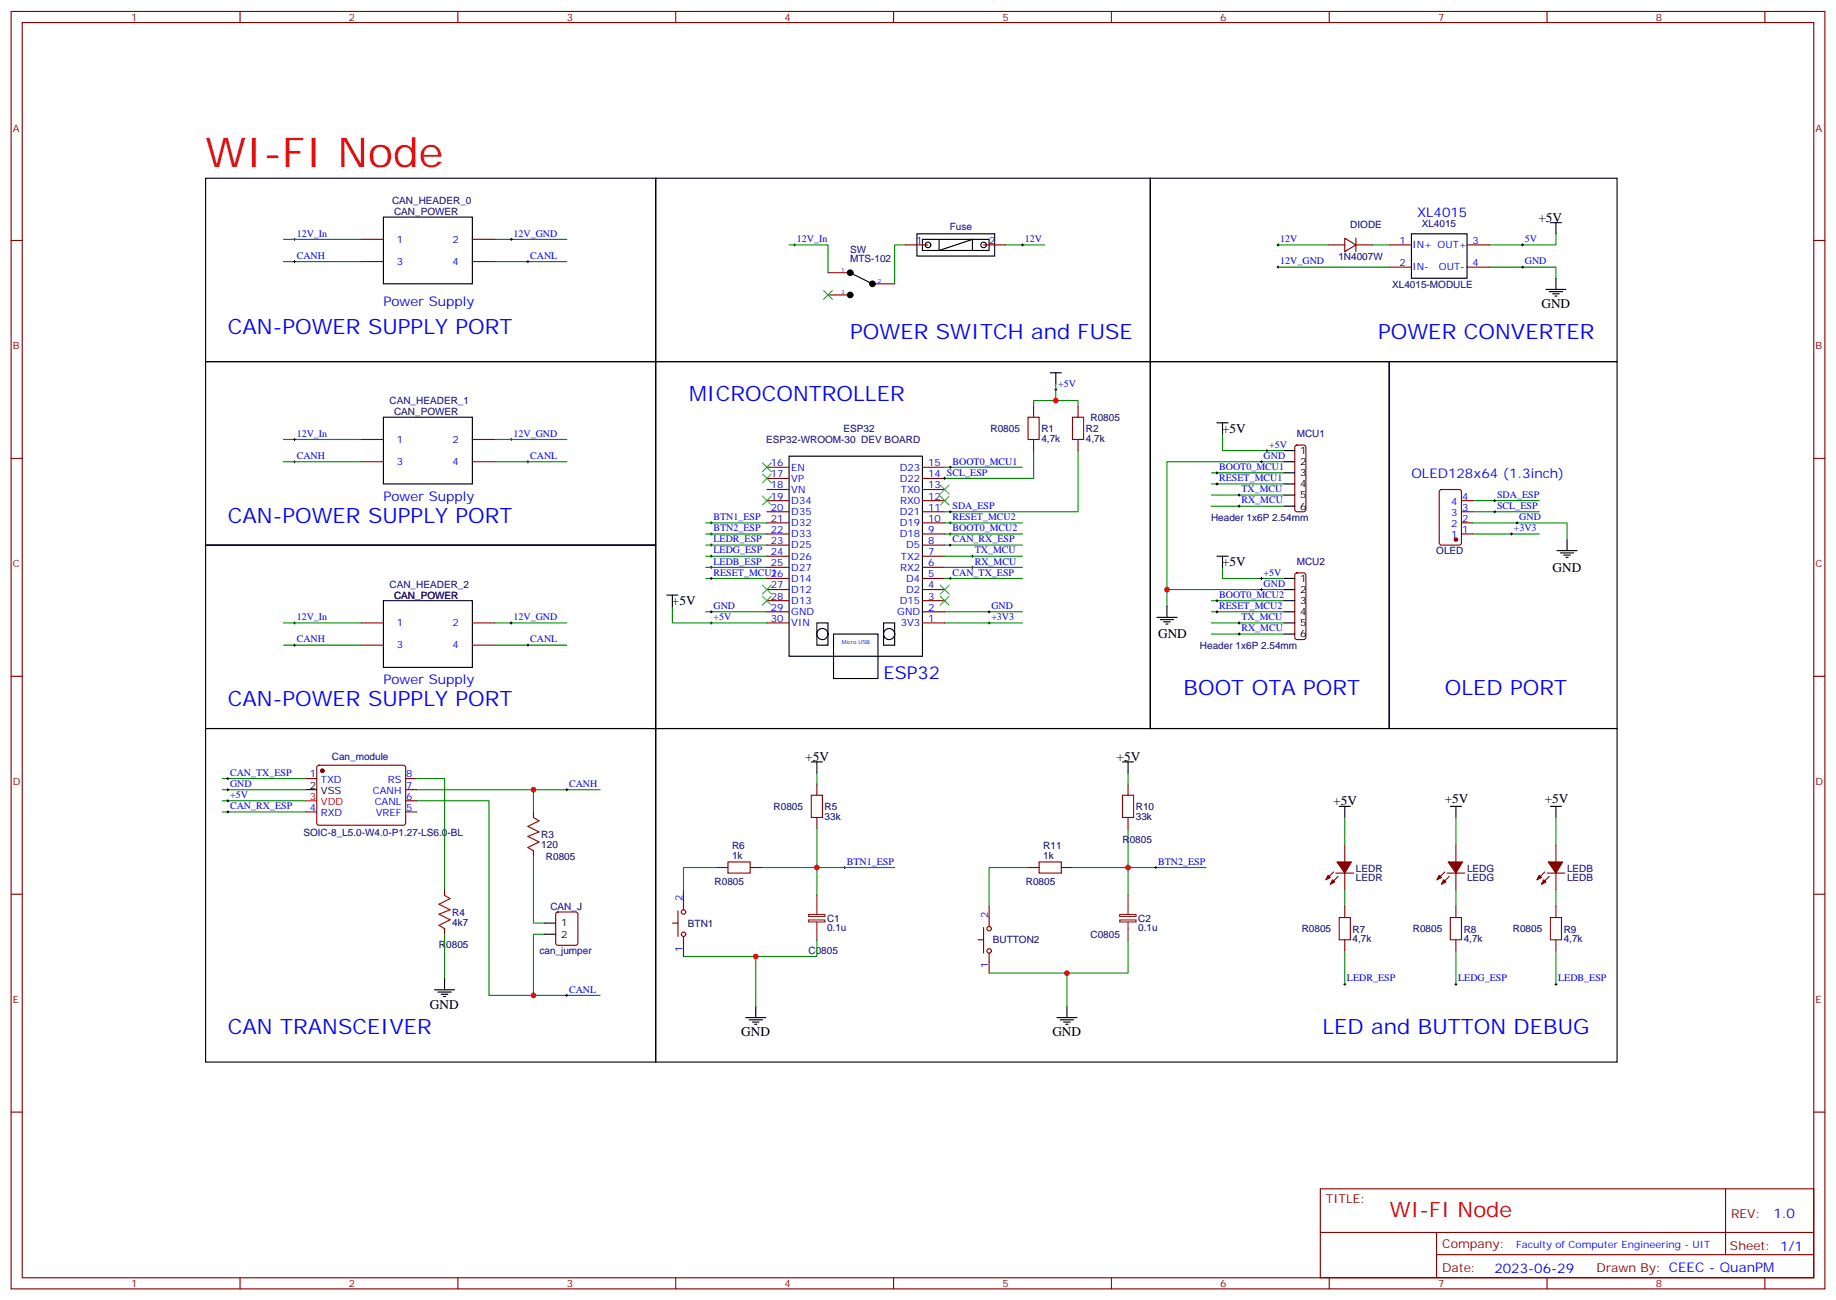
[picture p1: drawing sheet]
<svg xmlns="http://www.w3.org/2000/svg" width="583mm" height="413mm" viewBox="0 0 583 413" stroke-linecap="round" stroke-linejoin="round" font-family="sans-serif">
<g fill="none" stroke="#870000" stroke-width=".35">
<path d="M3.5 3.6h575.8v405.4h-575.8zM7.1 7.2h568.6v398.2h-568.6zM76.2 3.6v3.6M145.3 3.6v3.6M214.5 3.6v3.6M283.6 3.6v3.6M352.8 3.6v3.6M421.9 3.6v3.6M491.1 3.6v3.6M560.2 3.6v3.6M3.5 76.3h3.6M114.7 76h7"/>
<path d="M149.9 76h7.1M287.5 77.7h7.1M312.2 77.7h7.1M421.6 77.7h5.3M426.9 75.6l3.5 2.1-3.5 2.1zM430.4 77.7h5.3M430.4 75.6v4.2M441 77.7h7M465.7 77.7h7M575.7 76.3h3.6M114.7 83h7M149.9 83h7.1"/>
<path d="M262.8 86.5h7.1M262.8 93.6h7.1M276.9 90.1h7.1M441 84.8h7M465.7 84.8h7M114.7 139.5h7M149.9 139.5h7.1M328.1 128.9v3.5M328.1 139.5v3.5M342.2 128.9v3.5M342.2 139.5v3.5M3.5 145.5h3.6"/>
<path d="M114.7 146.5h7M149.9 146.5h7.1M243.4 158.9h7.1M243.4 155.3h7.1M243.4 151.8h7.1M243.4 148.3h7.1M292.8 158.9h7.1M292.8 155.3h7.1M292.8 151.8h7.1M292.8 148.3h7.1M411.2 141.4l.5-.2h2.1l.5 .2 .2 .5v19.8l-.2 .5-.5 .2-2.4-.1-.4-.6v-19.8zM457.1 155.5l.5-.2h5.6l.6 .5 .1 16.5-.5 .6-5.8 .1-.7-.5-.1-16.5z"/>
<path d="M463.9 158.9h3.5M575.7 145.5h3.6M243.4 176.5h7.1M243.4 173h7.1M243.4 169.4h7.1M243.4 165.9h7.1M243.4 162.4h7.1M292.8 176.5h7.1M292.8 173h7.1M292.8 169.4h7.1M292.8 165.9h7.1M292.8 162.4h7.1"/>
<path d="M463.9 169.4h3.5M463.9 165.9h3.5M463.9 162.4h3.5M114.7 197.7h7M149.9 197.7h7.1M243.4 197.7h7.1M243.4 194.1h7.1M243.4 190.6h7.1M243.4 187.1h7.1M243.4 183.6h7.1M243.4 180h7.1M292.8 197.7h7.1"/>
<path d="M292.8 194.1h7.1M292.8 190.6h7.1M292.8 187.1h7.1M292.8 183.6h7.1M292.8 180h7.1M411.2 182l.5-.2h2.1l.5 .2 .2 .5v19.7l-.2 .5-.5 .3-2.4-.1-.4-.7v-19.7zM3.5 214.6h3.6M114.7 204.7h7M149.9 204.7h7.1M575.7 214.6h3.6M97 247.1h3.5M97 257.6h3.5"/>
<path d="M100.8 243l.4-.2 27.1 .1 .5 .6-.1 17.9-.6 .5-27.1-.1-.5-.6v-17.7zM128.8 247.1h3.5M128.8 257.6h3.5M128.8 254.1h3.5M128.8 250.6h3.5M169.3 257.6v1.8M259.3 248.8v3.5M259.3 259.4v3.5M358.1 248.8v3.5M358.1 259.4v3.5M169.3 270v1.7M227.5 275.3h3.6"/>
<path d="M238.1 275.3h3.6M326.3 275.3h3.5M336.9 275.3h3.5M423.3 276.7l-2.4 2.5M424 277h5.7M424.7 278.1l-2.4 2.5M426.9 268.2v5.3M426.9 277v5.3M458.6 276.7l-2.5 2.5M459.3 277h5.7M460 278.1l-2.4 2.5M462.1 268.2v5.3"/>
<path d="M462.1 277v5.3M490.4 276.7l-2.5 2.5M491.1 277h5.6M491.8 278.1l-2.5 2.5M493.9 268.2v5.3M493.9 277v5.3M3.5 283.7h3.6M141.1 282.3v1.8M141.1 294.7v1.7M176.6 289.6l.5-.2h5.6l.7 .4v9.5l-.4 .6-5.9 .1-.7-.5v-9.4zM213.4 292.9h1.8M215.2 289v8.1"/>
<path d="M217 282.3v6.4M217 297.1v6.4M310.4 298.2h1.8M312.2 294.3v8.1M314 287.6v6.4M426.9 287.6v3.5M426.9 298.2v3.5M462.1 287.6v3.5M462.1 298.2v3.5M493.9 287.6v3.5M493.9 298.2v3.5M575.7 283.7h3.6"/>
<path d="M314 302.4v6.4M3.5 352.9h3.6M575.7 352.9h3.6M419.1 377.2h156.6v28.2h-156.6zM547.7 377.2v20.9M419.1 391.1h156.5M456 398.1h119.6M456 391.1v14.1M76.2 405.4v3.6M145.3 405.4v3.6M214.5 405.4v3.6M283.6 405.4v3.6"/>
<path d="M352.8 405.4v3.6M421.9 405.4v3.6M491.1 405.4v3.6M560.2 405.4v3.6"/>
<circle cx="217" cy="289.4" r=".71"/>
<circle cx="217" cy="296.4" r=".71"/>
<circle cx="314" cy="294.7" r=".71"/>
<circle cx="314" cy="301.7" r=".71"/>
</g>
<g fill="none" stroke="#000" stroke-width=".35">
<path d="M65.3 56.6h142.8v58.2h-142.8zM208.1 56.6h157v58.2h-157zM365.1 56.6h148.2v58.2h-148.2zM121.7 68.9h28.2v21.2h-28.2zM291 74.2h24.7v7h-24.7zM292.8 76h21.2v3.5h-21.2zM298.1 76v3.5l10.6-3.5v3.5M448 74.2h17.7v14.1h-17.7zM492.1 70.7h3.6M493.9 70.7v3.5M269.9 86.5l7 3.6M490.7 91.8h6.4"/>
<path d="M491.8 92.5h4.2M492.8 93.2h2.1M493.5 93.9h.7M493.9 88.3v3.5M65.3 114.8h142.8v58.2h-142.8zM208.1 114.8h157v116.4h-157zM333.4 118.3h3.5M335.1 118.3v3.5M365.1 114.8h75.9v116.4h-75.9zM441 114.8h72.3v116.4h-72.3zM121.7 132.4h28.2v21.2h-28.2zM386.3 134.2h3.5"/>
<path d="M388.1 134.2v3.5M250.5 144.7h42.3v63.5h-42.3zM407.5 143h3.5M407.5 146.5h3.5M407.5 150h3.5M407.5 153.6h3.5M407.5 157.1h3.5M65.3 173h142.8v58.2h-142.8zM386.3 176.5h3.5M388.1 176.5v3.5M407.5 160.6h3.5M494.2 174.7h6.4"/>
<path d="M495.3 175.4h4.2M496.4 176.1h2.1M497.1 176.8h.7M497.4 171.2v3.5M121.7 190.6h28.2v21.2h-28.2zM211.7 188.8h3.5M213.4 188.8v3.6M259.3 197.7h3.5v7h-3.5zM280.5 197.7h3.5v7h-3.5zM367.2 195.9h6.4M368.3 196.6h4.2M369.4 197.3h2.1"/>
<path d="M370.1 198h.7M370.4 192.4v3.5M407.5 183.6h3.5M407.5 187.1h3.5M407.5 190.6h3.5M407.5 194.1h3.5M407.5 197.7h3.5M264.6 201.2h14.1v14.1h-14.1zM407.5 201.2h3.5M65.3 231.2h142.8v105.8h-142.8zM208.1 231.2h305.2v105.8h-305.2zM97 250.6h3.5"/>
<path d="M257.5 241.8h3.6M259.3 241.8v3.5M356.3 241.8h3.5M358.1 241.8v3.5M425.1 255.9h3.5M426.9 255.9v3.5M460.4 255.9h3.5M462.1 255.9v3.5M492.1 255.9h3.6M493.9 255.9v3.5M172.9 296.4h3.5M172.9 292.9h3.5"/>
<path d="M137.9 314.1h6.4M139 314.8h4.2M140.1 315.5h2.1M140.8 316.2h.7M141.1 310.6v3.5M239.9 319.4v3.5M338.7 319.4v3.5M236.7 322.9h6.4M237.8 323.6h4.2M238.8 324.3h2.1M239.5 325h.7M335.5 322.9h6.3"/>
<path d="M336.5 323.6h4.3M337.6 324.3h2.1M338.3 325h.7"/>
<circle cx="294.6" cy="77.7" r=".88"/>
<circle cx="312.2" cy="77.7" r=".88"/>
<circle cx="261.1" cy="201.2" r="1.76"/>
<circle cx="282.2" cy="201.2" r="1.76"/>
</g>
<g fill="#000" stroke="#000" stroke-width=".35">
<circle cx="269.9" cy="86.5" r=".88"/>
<circle cx="269.9" cy="93.6" r=".88"/>
<circle cx="276.9" cy="90.1" r=".88"/>
</g>
<g fill="none" stroke="#000" stroke-width=".32">
<path d="M93.1 76h.7M93.5 75.6v.7M161.9 76h.7M162.3 75.6v.7M251.9 77.7h.7M252.2 77.4v.7M324.2 77.7h.7M324.6 77.4v.7M405.3 77.7h.7M405.7 77.4v.7M483 77.7h.7M483.3 77.4v.7"/>
<path d="M93.1 83h.7M93.5 82.7v.7M167.2 83h.7M167.6 82.7v.7M405.3 84.8h.7M405.7 84.4v.7M483 84.8h.7M483.3 84.4v.7M93.1 139.5h.7M93.5 139.1v.7M161.9 139.5h.7M162.3 139.1v.7"/>
<path d="M334.8 123.6h.7M335.1 123.2v.7M93.1 146.5h.7M93.5 146.2v.7M167.2 146.5h.7M167.6 146.2v.7M299.5 151.8h.7M299.9 151.4v.8M301.3 148.3h.7M301.6 147.9v.7M385.9 150h.7M385.9 153.6h.7"/>
<path d="M386.3 149.7v.7M386.3 153.2v.7M393 157.1h.7M393.3 156.7v.7M400 146.5h.8M400.4 146.2v.7M401.8 143h.7M402.2 142.6v.7M474.1 158.9h.7M474.5 158.5v.7M225.4 169.4h.7M225.4 173h.7"/>
<path d="M225.4 165.9h.7M225.4 176.5h.7M225.8 165.6v.7M225.8 169.1v.7M225.8 172.6v.7M225.8 176.1v.7M225.8 179.7v.7M301.3 169.4h.7M301.3 162.4h.7M301.3 173h.7M301.3 165.9h.7M301.6 162v.7"/>
<path d="M301.6 165.6v.7M301.6 169.1v.7M301.6 172.6v.7M308.3 176.5h.7M308.7 176.1v.7M308.7 179.7v.7M393 160.6h.7M393.3 160.3v.7M474.1 162.4h.7M474.5 162v.7M479.4 169.4h.7M479.8 169.1v.7"/>
<path d="M481.2 165.9h.7M481.5 165.6v.7M93.1 197.7h.7M93.5 197.3v.7M161.9 197.7h.7M162.3 197.3v.7M225.4 194.1h.7M225.4 180h.7M225.4 197.7h.7M225.4 183.6h.7M225.8 183.2v.7M225.8 193.8v.7"/>
<path d="M225.8 197.3v.7M301.3 183.6h.7M301.6 183.2v.7M308.3 180h.7M313.6 194.1h.7M313.6 197.7h.7M314 193.8v.7M314 197.3v.7M385.9 194.1h.7M385.9 190.6h.7M386.3 190.3v.7M386.3 193.8v.7"/>
<path d="M393 197.7h.7M393.3 197.3v.7M400 183.6h.8M400 187.1h.8M400.4 183.2v.7M400.4 186.7v.7M93.1 204.7h.7M93.5 204.4v.7M167.2 204.7h.7M167.6 204.4v.7M393 201.2h.7M393.3 200.8v.7"/>
<path d="M72 247.1h.7M72 250.6h.7M72 254.1h.7M72 257.6h.7M72.3 246.7v.7M72.3 250.2v.7M72.3 253.8v.7M72.3 257.3v.7M179.6 250.6h.7M179.9 250.2v.7M267.8 275.3h.7M268.1 274.9v.7"/>
<path d="M366.5 275.3h.7M366.9 274.9v.7M179.6 315.8h.7M179.9 315.5v.7M426.5 312.3h.7M426.9 312v.7M461.8 312.3h.7M462.1 312v.7M493.5 312.3h.7M493.9 312v.7"/>
</g>
<g fill="none" stroke="#008700" stroke-width=".35">
<path d="M90 76h24.7M157 76h22.9M250.5 77.7h12.3v8.8M287.5 77.7h-3.5v12.4M319.3 77.7h12.3M405.7 77.7h15.9M435.7 77.7h5.3M493.9 74.2v3.5h-21.2M90 83h24.7M157 83h22.9M405.7 84.8h35.3M472.7 84.8h21.2v3.5"/>
<path d="M90 139.5h24.7M157 139.5h22.9M335.1 121.8v5.3h-7v1.8M335.1 127.1h7.1v1.8M388.1 137.7v5.3h19.4M90 146.5h24.7M157 146.5h22.9M299.9 148.3h24.7M328.1 143v8.8h-28.2M342.2 143v19.4h-42.3M384.5 157.1h23M384.5 150h23"/>
<path d="M384.5 153.6h23M407.5 146.5h-37.1v45.9M467.4 158.9h21.2M224 173h19.4M224 165.9h19.4M224 169.4h19.4M224 176.5h19.4M299.9 169.4h24.7M299.9 173h24.7M299.9 165.9h24.7M299.9 176.5h24.7M384.5 160.6h23"/>
<path d="M467.4 165.9h30v5.3M467.4 169.4h21.2M467.4 162.4h21.2M90 197.7h24.7M157 197.7h22.9M213.4 192.4v5.3h30M224 183.6h19.4M224 194.1h19.4M224 180h19.4M299.9 180h24.7M299.9 197.7h24.7M299.9 194.1h24.7"/>
<path d="M299.9 183.6h24.7M370.4 187.1h37.1M384.5 197.7h23M384.5 194.1h23M384.5 190.6h23M388.1 180v3.6h19.4M90 204.7h24.7M157 204.7h22.9M384.5 201.2h23M70.6 254.1h26.4M70.6 250.6h26.4M70.6 247.1h26.4"/>
<path d="M70.6 257.6h26.4M132.3 247.1h8.8v35.2M132.3 250.6h37v7M132.3 254.1h22.9v61.7h14.1v-19.4h3.6M169.3 250.6h21.2M259.3 245.3v3.5M358.1 245.3v3.5M426.9 259.4v8.8M462.1 259.4v8.8M493.9 259.4v8.8M169.3 271.7v21.2h3.6M227.5 275.3h-10.5v7"/>
<path d="M241.7 275.3h42.3M259.3 262.9v21.2M326.3 275.3h-12.3v12.3M340.4 275.3h42.4M358.1 262.9v21.2M141.1 296.4v14.2M259.3 298.2v5.3h-19.4M358.1 298.2v10.6h-44.1M426.9 282.3v5.3M462.1 282.3v5.3M493.9 282.3v5.3M169.3 315.8h21.2"/>
<path d="M217 303.5h22.9v15.9M338.7 308.8v10.6M426.9 301.7v10.6M462.1 301.7v10.6M493.9 301.7v10.6"/>
</g>
<g fill="#870000" stroke="#870000" stroke-width=".35">
<path d="M424.4 273.5h4.6l-2.1 3.5z"/>
<path d="M421.6 277.7l.7 .7-1.4 .8z"/>
<path d="M423 279.2l.7 .7-1.4 .7z"/>
<path d="M459.7 273.5h4.6l-2.2 3.5z"/>
<path d="M456.8 277.7l.8 .7-1.5 .8z"/>
<path d="M458.3 279.2l.7 .7-1.4 .7z"/>
<path d="M491.4 273.5h4.6l-2.1 3.5z"/>
<path d="M488.6 277.7l.7 .7-1.4 .8z"/>
<path d="M490 279.2l.7 .7-1.4 .7z"/>
<circle cx="102.3" cy="244.6" r=".53"/>
<circle cx="462.1" cy="171.2" r=".53"/>
</g>
<path d="M97 254.1h3.5" fill="none" stroke="#f00" stroke-width=".35"/>
<path d="M326.3 132.4h3.5v7.1h-3.5zM340.4 132.4h3.6v7.1h-3.6zM169.3 259.4l1.8 1.1-3.5 1.7 3.5 1.8-3.5 1.4 3.5 1.8-3.5 1.7 1.7 1.1M257.5 252.3h3.6v7.1h-3.6zM356.3 252.3h3.5v7.1h-3.5zM231.1 273.5h7v3.5h-7zM329.8 273.5h7.1v3.5h-7.1zM141.1 284.1l1.8 1.1-3.6 1.7 3.6 1.8-3.6 1.4 3.6 1.8-3.6 1.7 1.8 1.1M425.1 291.1h3.5v7.1h-3.5zM460.4 291.1h3.5v7.1h-3.5zM492.1 291.1h3.6v7.1h-3.6z" fill="none" stroke="#a10000" stroke-width=".35"/>
<path d="M256.6 290.2h5.2v.6h-5.2zM256.6 291.9h5.2v.7h-5.2zM259.3 284.1v6M259.3 292.6v5.6M355.4 290.2h5.2v.6h-5.2zM355.4 291.9h5.2v.7h-5.2zM358.1 284.1v6M358.1 292.6v5.6" fill="none" stroke="#8c2424" stroke-width=".35"/>
<g fill="none" stroke="#3c3" stroke-width=".35">
<path d="M261.4 92.2l2.8 2.8M264.2 92.2l-2.8 2.8M242 157.4l2.8 2.9M242 150.4l2.8 2.8M242 146.9l2.8 2.8M244.8 157.4l-2.8 2.9M244.8 150.4l-2.8 2.8M244.8 146.9l-2.8 2.8M298.4 157.4l2.9 2.9M298.4 153.9l2.9 2.8M301.3 157.4l-2.9 2.9M301.3 153.9l-2.9 2.8"/>
<path d="M242 185.7l2.8 2.8M242 189.2l2.8 2.8M244.8 185.7l-2.8 2.8M244.8 189.2l-2.8 2.8M298.4 189.2l2.9 2.8M298.4 185.7l2.9 2.8M301.3 189.2l-2.9 2.8M301.3 185.7l-2.9 2.8"/>
</g>
<g fill="#c00">
<circle cx="169.3" cy="315.8" r=".88"/>
<circle cx="169.3" cy="250.6" r=".88"/>
<circle cx="259.3" cy="275.3" r=".88"/>
<circle cx="335.1" cy="127.1" r=".88"/>
<circle cx="239.9" cy="303.5" r=".88"/>
<circle cx="338.7" cy="308.8" r=".88"/>
<circle cx="358.1" cy="275.3" r=".88"/>
<circle cx="370.4" cy="187.1" r=".88"/>
</g>
<text font-size="13.1" fill="#f00" x="65.3" y="53">WI-FI Node</text>
<g font-size="6.7" fill="#00f">
<text x="72.3" y="105.9">CAN-POWER SUPPLY PORT</text>
<text x="269.9" y="107.7">POWER SWITCH and FUSE</text>
<text x="437.4" y="107.7">POWER CONVERTER</text>
<text x="218.7" y="127.1">MICROCONTROLLER</text>
<text x="72.3" y="165.9">CAN-POWER SUPPLY PORT</text>
<text x="375.7" y="220.6">BOOT OTA PORT</text>
<text x="458.6" y="220.6">OLED PORT</text>
<text x="72.3" y="224.1">CAN-POWER SUPPLY PORT</text>
<text x="72.3" y="328.2">CAN TRANSCEIVER</text>
<text x="419.8" y="328.2">LED and BUTTON DEBUG</text>
</g>
<text font-size="6.7" fill="#f00" x="441.2" y="386.3">WI-FI Node</text>
<text font-size="5.6" fill="#00f" x="280.5" y="215.3">ESP32</text>
<g font-size="4.2" fill="#00f">
<text x="449.8" y="68.9">XL4015</text>
<text x="121.7" y="97.1">Power Supply</text>
<text x="448" y="151.8">OLED128x64 (1.3inch)</text>
<text x="121.7" y="158.9">Power Supply</text>
<text x="121.7" y="217.1">Power Supply</text>
<text x="562.9" y="386.5">1.0</text>
<text x="474.4" y="403.9">2023-06-29</text>
</g>
<g font-size="4.2">
<text x="488.3" y="70.3">+5V</text>
<text x="489.3" y="97.8">GND</text>
<text x="387.9" y="137.3">+5V</text>
<text x="387.9" y="179.7">+5V</text>
<text x="492.8" y="181.4">GND</text>
<text x="213.3" y="192">+5V</text>
<text x="367.6" y="202.6">GND</text>
<text x="255.6" y="241.4">+5V</text>
<text x="354.4" y="241.4">+5V</text>
<text x="423.2" y="255.5">+5V</text>
<text x="458.6" y="254.6">+5V</text>
<text x="490.3" y="254.6">+5V</text>
<text x="136.5" y="320">GND</text>
<text x="235.3" y="328.8">GND</text>
<text x="334" y="328.8">GND</text>
</g>
<g font-size="3.9" fill="#800">
<text x="420.9" y="381.8">TITLE:</text>
<text x="549.5" y="386.5">REV:</text>
<text x="457.8" y="396">Company:</text>
<text x="549.1" y="396.6">Sheet: 1/1</text>
<text x="457.8" y="403.7">Date:</text>
<text x="506.8" y="403.8">Drawn By: CEEC - QuanPM</text>
</g>
<g font-size="3.2" fill="#800">
<text x="41.6" y="6.6">1</text>
<text x="110.8" y="6.6">2</text>
<text x="179.9" y="6.6">3</text>
<text x="249.1" y="6.6">4</text>
<text x="318.2" y="6.6">5</text>
<text x="387.3" y="6.6">6</text>
<text x="456.5" y="6.6">7</text>
<text x="525.6" y="6.6">8</text>
<text x="4.1" y="41.7">A</text>
<text x="576.3" y="41.7">A</text>
<text x="4.1" y="110.9">B</text>
<text x="576.3" y="110.9">B</text>
<text x="4.1" y="180">C</text>
<text x="576.3" y="180">C</text>
<text x="4.1" y="249.2">D</text>
<text x="576.3" y="249.2">D</text>
<text x="4.1" y="318.3">E</text>
<text x="576.3" y="318.3">E</text>
<text x="41.6" y="408.4">1</text>
<text x="110.8" y="408.4">2</text>
<text x="179.9" y="408.4">3</text>
<text x="249.1" y="408.4">4</text>
<text x="318.2" y="408.4">5</text>
<text x="387.3" y="408.4">6</text>
<text x="456.5" y="408.4">7</text>
<text x="525.6" y="408.4">8</text>
</g>
<g font-size="3.2" fill="#000080">
<text x="124.4" y="64.7">CAN_HEADER_0</text>
<text x="125.1" y="68.3">CAN_POWER</text>
<text x="451.3" y="71.9">XL4015</text>
<text x="301.5" y="73">Fuse</text>
<text x="428.6" y="72.4">DIODE</text>
<text x="269.8" y="83.3">MTS-102</text>
<text x="269.8" y="80.1">SW</text>
<text x="424.8" y="82.4">1N4007W</text>
<text x="441.9" y="91.3">XL4015-MODULE</text>
<text x="123.7" y="128.2">CAN_HEADER_1</text>
<text x="125.1" y="131.8">CAN_POWER</text>
<text x="267.8" y="137.1">ESP32</text>
<text x="314.4" y="137.1">R0805</text>
<text x="330.6" y="137.2">R1</text>
<text x="344.7" y="137.2">R2</text>
<text x="346.2" y="133.5">R0805</text>
<text x="243.2" y="140.7">ESP32-WROOM-30 DEV BOARD</text>
<text x="330.6" y="140.2">4,7k</text>
<text x="344.7" y="140.2">4,7k</text>
<text x="411.6" y="138.7">MCU1</text>
<text x="384.4" y="165.3">Header 1x6P 2.54mm</text>
<text x="411.6" y="179.3">MCU2</text>
<text x="455.9" y="175.9">OLED</text>
<text x="123.7" y="186.4">CAN_HEADER_2</text>
<text x="125.1" y="190">CAN_POWER</text>
<text x="380.9" y="205.9">Header 1x6P 2.54mm</text>
<text x="105.3" y="241.2">Can_module</text>
<text x="245.6" y="257">R0805</text>
<text x="261.8" y="257.2">R5</text>
<text x="360.5" y="257.2">R10</text>
<text x="261.8" y="260.2">33k</text>
<text x="360.5" y="260.2">33k</text>
<text x="96.3" y="265.4">SOIC-8_L5.0-W4.0-P1.27-LS6.0-BL</text>
<text x="171.8" y="269">120</text>
<text x="171.8" y="265.8">R3</text>
<text x="232.4" y="269.5">R6</text>
<text x="331.1" y="269.5">R11</text>
<text x="356.3" y="267.5">R0805</text>
<text x="173.3" y="272.9">R0805</text>
<text x="232.4" y="272.5">1k</text>
<text x="331.1" y="272.5">1k</text>
<text x="226.8" y="280.9">R0805</text>
<text x="325.6" y="280.9">R0805</text>
<text x="430.4" y="279.6">LEDR</text>
<text x="430.4" y="276.6">LEDR</text>
<text x="465.7" y="279.6">LEDG</text>
<text x="465.7" y="276.6">LEDG</text>
<text x="497.4" y="279.6">LEDB</text>
<text x="497.4" y="276.6">LEDB</text>
<text x="143.6" y="293.7">4k7</text>
<text x="143.6" y="290.5">R4</text>
<text x="174.7" y="288.7">CAN_J</text>
<text x="262.5" y="292.5">C1</text>
<text x="361.3" y="292.5">C2</text>
<text x="218.4" y="294.2">BTN1</text>
<text x="262.5" y="295.4">0.1u</text>
<text x="315.1" y="299.3">BUTTON2</text>
<text x="346.2" y="297.5">C0805</text>
<text x="361.3" y="295.4">0.1u</text>
<text x="413.2" y="295.8">R0805</text>
<text x="429.3" y="299">4,7k</text>
<text x="429.3" y="296">R7</text>
<text x="448.5" y="295.8">R0805</text>
<text x="464.6" y="299">4,7k</text>
<text x="464.6" y="296">R8</text>
<text x="480.2" y="295.8">R0805</text>
<text x="496.4" y="299">4,7k</text>
<text x="496.4" y="296">R9</text>
<text x="139.3" y="300.8">R0805</text>
<text x="171.2" y="302.8">can_jumper</text>
<text x="256.6" y="302.8">C0805</text>
</g>
<g font-size="3.2" fill="#00f">
<text x="94.2" y="75.1">12V_In</text>
<text x="125.9" y="77">1</text>
<text x="143.7" y="77">2</text>
<text x="163" y="75.1">12V_GND</text>
<text x="252.9" y="76.8">12V_In</text>
<text x="290.8" y="77.4">1</text>
<text x="314" y="77.4">2</text>
<text x="325.3" y="76.8">12V</text>
<text x="406.4" y="76.8">12V</text>
<text x="444.2" y="77.4">1</text>
<text x="467.4" y="77.4">3</text>
<text x="484" y="76.8">5V</text>
<text x="94.2" y="82.1">CANH</text>
<text x="168.3" y="82.1">CANL</text>
<text x="406.4" y="83.9">12V_GND</text>
<text x="448.4" y="78.8">IN+ OUT+</text>
<text x="484" y="83.9">GND</text>
<text x="125.9" y="84.1">3</text>
<text x="143.7" y="84.1">4</text>
<text x="444.2" y="84.4">2</text>
<text x="448.4" y="85.8">IN-</text>
<text x="456.7" y="85.8">OUT-</text>
<text x="467.4" y="84.4">4</text>
<text x="335.8" y="122.7">+5V</text>
<text x="94.2" y="138.6">12V_In</text>
<text x="125.9" y="140.5">1</text>
<text x="143.7" y="140.5">2</text>
<text x="163" y="138.6">12V_GND</text>
<text x="402.9" y="142.1">+5V</text>
<text x="94.2" y="145.6">CANH</text>
<text x="125.9" y="147.6">3</text>
<text x="143.7" y="147.6">4</text>
<text x="168.3" y="145.6">CANL</text>
<text x="244.7" y="147.9">16</text>
<text x="251.2" y="149.3">EN</text>
<text x="285.6" y="149.3">D23</text>
<text x="294.6" y="147.9">15</text>
<text x="302.3" y="147.4">BOOT0_MCU1</text>
<text x="387" y="149.2">BOOT0_MCU1</text>
<text x="401.1" y="145.6">GND</text>
<text x="244.7" y="155">18</text>
<text x="244.7" y="151.4">17</text>
<text x="251.2" y="152.9">VP</text>
<text x="285.6" y="152.9">D22</text>
<text x="294.6" y="155">13</text>
<text x="294.6" y="151.4">14 SCL_ESP</text>
<text x="387" y="152.7">RESET_MCU1</text>
<text x="244.7" y="158.5">19</text>
<text x="251.2" y="159.9">D34</text>
<text x="251.2" y="156.4">VN</text>
<text x="285.7" y="159.9">RX0</text>
<text x="286" y="156.4">TX0</text>
<text x="294.6" y="158.5">12</text>
<text x="302.3" y="161.5">SDA_ESP</text>
<text x="394.1" y="156.2">TX_MCU</text>
<text x="394.1" y="159.7">RX_MCU</text>
<text x="460.6" y="160.3">4</text>
<text x="464.1" y="158.5">4</text>
<text x="475.2" y="161.5">SCL_ESP</text>
<text x="475.2" y="158">SDA_ESP</text>
<text x="226.5" y="165">BTN1_ESP</text>
<text x="244.7" y="165.6">21</text>
<text x="244.7" y="162">20</text>
<text x="251.2" y="167">D32</text>
<text x="251.2" y="163.4">D35</text>
<text x="285.6" y="167">D19</text>
<text x="285.6" y="163.4">D21</text>
<text x="294.6" y="165.6">10</text>
<text x="294.6" y="162">11</text>
<text x="302.3" y="165">RESET_MCU2</text>
<text x="460.6" y="167.3">2</text>
<text x="460.6" y="163.8">3</text>
<text x="464.1" y="165.6">2</text>
<text x="464.1" y="162">3</text>
<text x="482.2" y="165">GND</text>
<text x="226.5" y="172.1">LEDR_ESP</text>
<text x="226.5" y="168.6">BTN2_ESP</text>
<text x="244.7" y="172.6">23</text>
<text x="244.7" y="169.1">22</text>
<text x="251.2" y="170.5">D33</text>
<text x="285.6" y="170.5">D18</text>
<text x="294.6" y="172.6">8</text>
<text x="294.6" y="169.1">9</text>
<text x="302.3" y="168.6">BOOT0_MCU2</text>
<text x="302.3" y="172.1">CAN_RX_ESP</text>
<text x="460.6" y="170.9">1</text>
<text x="464.1" y="169.1">1</text>
<text x="480.5" y="168.6">+3V3</text>
<text x="226.5" y="179.1">LEDB_ESP</text>
<text x="226.5" y="175.6">LEDG_ESP</text>
<text x="244.7" y="179.7">25</text>
<text x="244.7" y="176.1">24</text>
<text x="251.2" y="177.6">D26</text>
<text x="251.2" y="174">D25</text>
<text x="286" y="177.6">TX2</text>
<text x="287.6" y="174">D5</text>
<text x="294.6" y="179.7">6</text>
<text x="294.6" y="176.1">7</text>
<text x="309.4" y="175.6">TX_MCU</text>
<text x="309.4" y="179.1">RX_MCU</text>
<text x="226.5" y="182.7">RESET_MCU1</text>
<text x="244.7" y="183.2">26</text>
<text x="251.2" y="181.1">D27</text>
<text x="251.2" y="184.6">D14</text>
<text x="285.7" y="181.1">RX2</text>
<text x="287.6" y="184.6">D4</text>
<text x="294.6" y="183.2">5</text>
<text x="302.3" y="182.7">CAN_TX_ESP</text>
<text x="401.1" y="182.7">+5V</text>
<text x="244.7" y="186.7">27</text>
<text x="244.7" y="190.3">28</text>
<text x="251.2" y="188.1">D12</text>
<text x="251.2" y="191.7">D13</text>
<text x="285.6" y="191.7">D15</text>
<text x="287.6" y="188.1">D2</text>
<text x="294.6" y="190.3">3</text>
<text x="294.6" y="186.7">4</text>
<text x="387" y="189.7">BOOT0_MCU2</text>
<text x="401.1" y="186.2">GND</text>
<text x="94.2" y="196.8">12V_In</text>
<text x="163" y="196.8">12V_GND</text>
<text x="226.5" y="193.3">GND</text>
<text x="226.5" y="196.8">+5V</text>
<text x="244.7" y="197.3">30</text>
<text x="244.7" y="193.8">29</text>
<text x="251.2" y="195.2">GND</text>
<text x="284.8" y="195.2">GND</text>
<text x="294.6" y="197.3">1</text>
<text x="294.6" y="193.8">2</text>
<text x="314.7" y="196.8">+3V3</text>
<text x="314.7" y="193.3">GND</text>
<text x="387" y="193.3">RESET_MCU2</text>
<text x="394.1" y="196.8">TX_MCU</text>
<text x="94.2" y="203.8">CANH</text>
<text x="125.9" y="198.7">1</text>
<text x="143.7" y="198.7">2</text>
<text x="168.3" y="203.8">CANL</text>
<text x="251.2" y="198.7">VIN</text>
<text x="285.9" y="198.7">3V3</text>
<text x="394.1" y="200.3">RX_MCU</text>
<text x="125.9" y="205.8">3</text>
<text x="143.7" y="205.8">4</text>
<text x="73" y="246.2">CAN_TX_ESP</text>
<text x="73" y="249.7">GND</text>
<text x="98.4" y="246.7">1</text>
<text x="101.8" y="248.5">TXD</text>
<text x="118.3" y="252">CANH</text>
<text x="123.1" y="248.5">RS</text>
<text x="128.9" y="250.2">7</text>
<text x="128.9" y="246.7">8</text>
<text x="180.6" y="249.7">CANH</text>
<text x="73" y="253.2">+5V</text>
<text x="73" y="256.8">CAN_RX_ESP</text>
<text x="98.4" y="257.3">4</text>
<text x="118.9" y="255.5">CANL</text>
<text x="128.9" y="257.3">5</text>
<text x="128.9" y="253.8">6</text>
<text x="101.8" y="259">RXD</text>
<text x="119.3" y="259">VREF</text>
<text x="268.8" y="274.4">BTN1_ESP</text>
<text x="367.6" y="274.4">BTN2_ESP</text>
<text x="216.6" y="285.9" transform="rotate(-90 216.6 285.9)">2</text>
<text x="313.6" y="291.1" transform="rotate(-90 313.6 291.1)">2</text>
<text x="216.6" y="302" transform="rotate(-90 216.6 302)">1</text>
<text x="313.6" y="307.3" transform="rotate(-90 313.6 307.3)">1</text>
<text x="427.6" y="311.4">LEDR_ESP</text>
<text x="462.8" y="311.4">LEDG_ESP</text>
<text x="494.6" y="311.4">LEDB_ESP</text>
<text x="180.6" y="315">CANL</text>
<text x="481.3" y="396">Faculty of Computer Engineering - UIT</text>
</g>
<g font-size="3.2">
<text x="412.7" y="144">1</text>
<text x="412.7" y="147.6">2</text>
<text x="412.7" y="151.1">3</text>
<text x="412.7" y="154.6">4</text>
<text x="412.7" y="158.2">5</text>
<text x="412.7" y="161.7">6</text>
<text x="412.7" y="184.6">1</text>
<text x="412.7" y="188.1">2</text>
<text x="412.7" y="191.7">3</text>
<text x="412.7" y="195.2">4</text>
<text x="412.7" y="198.7">5</text>
<text x="412.7" y="202.2">6</text>
<text x="98.4" y="250.2">2</text>
<text x="101.8" y="252">VSS</text>
<text x="178.2" y="294">1</text>
<text x="178.2" y="297.5">2</text>
</g>
<g font-size="3.2" fill="#f00">
<text x="98.4" y="253.8">3</text>
<text x="101.8" y="255.5">VDD</text>
</g>
<g font-size="1.8" fill="#00f">
<text x="267" y="86.2">1</text>
<text x="278.7" y="89.7">2</text>
<text x="267" y="93.2">3</text>
<text x="267.2" y="204.4">Micro USB</text>
</g>
</svg>
